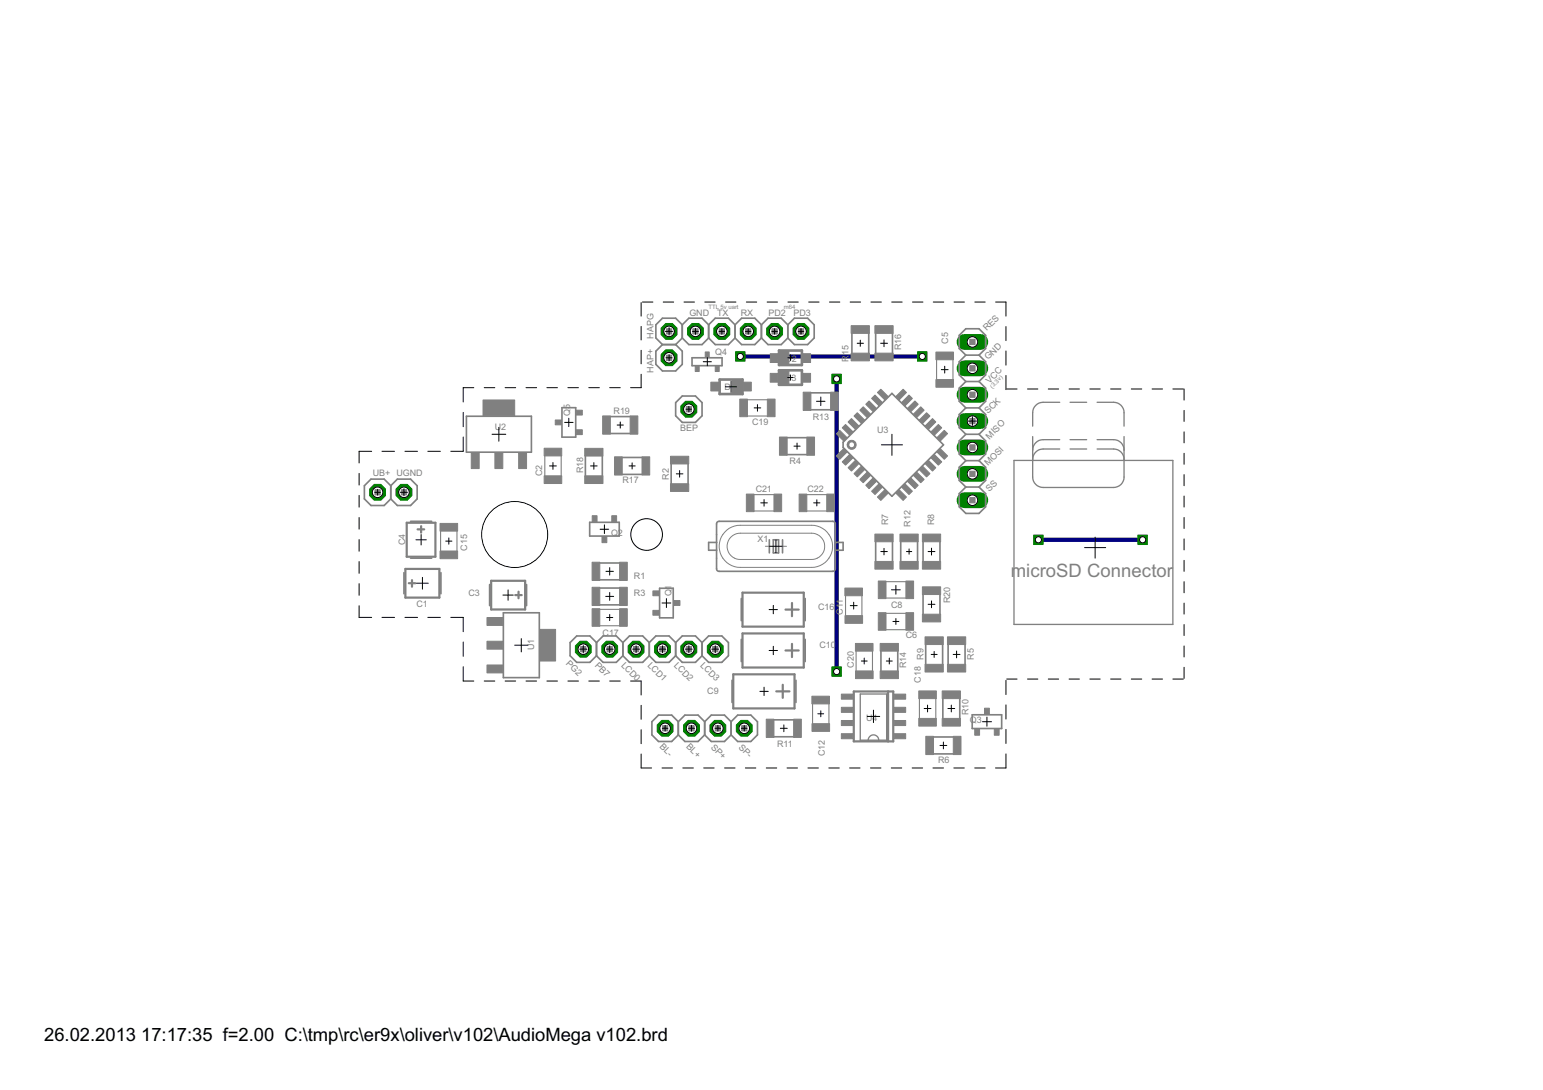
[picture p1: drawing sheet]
<svg xmlns="http://www.w3.org/2000/svg" width="297mm" height="210mm" viewBox="0 0 297 210" stroke-linecap="round" stroke-linejoin="round" font-family="sans-serif">
<path d="M142.5 68.6h35M161.1 73v56.3M199.9 103.9h20.1" fill="none" stroke="#000080" stroke-width=".83"/>
<path d="M185.7 96.3h3" fill="none" stroke="#008000" stroke-width="3"/>
<circle cx="187.2" cy="96.3" r="1.02" fill="#fff" stroke="#000" stroke-width=".19"/>
<path d="M185.7 91.2h3" fill="none" stroke="#008000" stroke-width="3"/>
<circle cx="187.2" cy="91.2" r="1.02" fill="#fff" stroke="#000" stroke-width=".19"/>
<path d="M185.7 86.2h3" fill="none" stroke="#008000" stroke-width="3"/>
<circle cx="187.2" cy="86.2" r="1.02" fill="#fff" stroke="#000" stroke-width=".19"/>
<path d="M185.7 81.1h3" fill="none" stroke="#008000" stroke-width="3"/>
<circle cx="187.2" cy="81.1" r="1.02" fill="#fff" stroke="#000" stroke-width=".19"/>
<path d="M185.7 76h3" fill="none" stroke="#008000" stroke-width="3"/>
<circle cx="187.2" cy="76" r="1.02" fill="#fff" stroke="#000" stroke-width=".19"/>
<path d="M185.7 70.9h3" fill="none" stroke="#008000" stroke-width="3"/>
<circle cx="187.2" cy="70.9" r="1.02" fill="#fff" stroke="#000" stroke-width=".19"/>
<path d="M185.7 65.8h3" fill="none" stroke="#008000" stroke-width="3"/>
<circle cx="187.2" cy="65.8" r="1.02" fill="#fff" stroke="#000" stroke-width=".19"/>
<circle cx="72.7" cy="94.8" r="1.65" fill="#008000" stroke="#008000" stroke-width=".19"/>
<circle cx="72.7" cy="94.8" r="1.02" fill="#fff" stroke="#000" stroke-width=".19"/>
<circle cx="77.8" cy="94.8" r="1.65" fill="#008000" stroke="#008000" stroke-width=".19"/>
<circle cx="77.8" cy="94.8" r="1.02" fill="#fff" stroke="#000" stroke-width=".19"/>
<circle cx="133.1" cy="140.3" r="1.65" fill="#008000" stroke="#008000" stroke-width=".19"/>
<circle cx="133.1" cy="140.3" r="1.02" fill="#fff" stroke="#000" stroke-width=".19"/>
<circle cx="128" cy="140.3" r="1.65" fill="#008000" stroke="#008000" stroke-width=".19"/>
<circle cx="128" cy="140.3" r="1.02" fill="#fff" stroke="#000" stroke-width=".19"/>
<circle cx="117.4" cy="125" r="1.65" fill="#008000" stroke="#008000" stroke-width=".19"/>
<circle cx="117.4" cy="125" r="1.02" fill="#fff" stroke="#000" stroke-width=".19"/>
<circle cx="122.4" cy="125" r="1.65" fill="#008000" stroke="#008000" stroke-width=".19"/>
<circle cx="122.4" cy="125" r="1.02" fill="#fff" stroke="#000" stroke-width=".19"/>
<circle cx="127.5" cy="125" r="1.65" fill="#008000" stroke="#008000" stroke-width=".19"/>
<circle cx="127.5" cy="125" r="1.02" fill="#fff" stroke="#000" stroke-width=".19"/>
<circle cx="132.6" cy="125" r="1.65" fill="#008000" stroke="#008000" stroke-width=".19"/>
<circle cx="132.6" cy="125" r="1.02" fill="#fff" stroke="#000" stroke-width=".19"/>
<circle cx="137.7" cy="125" r="1.65" fill="#008000" stroke="#008000" stroke-width=".19"/>
<circle cx="137.7" cy="125" r="1.02" fill="#fff" stroke="#000" stroke-width=".19"/>
<circle cx="138.2" cy="140.3" r="1.65" fill="#008000" stroke="#008000" stroke-width=".19"/>
<circle cx="138.2" cy="140.3" r="1.02" fill="#fff" stroke="#000" stroke-width=".19"/>
<circle cx="143.3" cy="140.3" r="1.65" fill="#008000" stroke="#008000" stroke-width=".19"/>
<circle cx="143.3" cy="140.3" r="1.02" fill="#fff" stroke="#000" stroke-width=".19"/>
<circle cx="149.1" cy="63.8" r="1.65" fill="#008000" stroke="#008000" stroke-width=".19"/>
<circle cx="149.1" cy="63.8" r="1.02" fill="#fff" stroke="#000" stroke-width=".19"/>
<circle cx="139" cy="63.8" r="1.65" fill="#008000" stroke="#008000" stroke-width=".19"/>
<circle cx="139" cy="63.8" r="1.02" fill="#fff" stroke="#000" stroke-width=".19"/>
<circle cx="132.6" cy="78.8" r="1.65" fill="#008000" stroke="#008000" stroke-width=".19"/>
<circle cx="132.6" cy="78.8" r="1.02" fill="#fff" stroke="#000" stroke-width=".19"/>
<circle cx="154.2" cy="63.8" r="1.65" fill="#008000" stroke="#008000" stroke-width=".19"/>
<circle cx="154.2" cy="63.8" r="1.02" fill="#fff" stroke="#000" stroke-width=".19"/>
<circle cx="144" cy="63.8" r="1.65" fill="#008000" stroke="#008000" stroke-width=".19"/>
<circle cx="144" cy="63.8" r="1.02" fill="#fff" stroke="#000" stroke-width=".19"/>
<circle cx="133.9" cy="63.8" r="1.65" fill="#008000" stroke="#008000" stroke-width=".19"/>
<circle cx="133.9" cy="63.8" r="1.02" fill="#fff" stroke="#000" stroke-width=".19"/>
<circle cx="112.3" cy="125" r="1.65" fill="#008000" stroke="#008000" stroke-width=".19"/>
<circle cx="112.3" cy="125" r="1.02" fill="#fff" stroke="#000" stroke-width=".19"/>
<circle cx="128.8" cy="68.9" r="1.65" fill="#008000" stroke="#008000" stroke-width=".19"/>
<circle cx="128.8" cy="68.9" r="1.02" fill="#fff" stroke="#000" stroke-width=".19"/>
<circle cx="128.8" cy="63.8" r="1.65" fill="#008000" stroke="#008000" stroke-width=".19"/>
<circle cx="128.8" cy="63.8" r="1.02" fill="#fff" stroke="#000" stroke-width=".19"/>
<path d="M160.1 128.4h1.9v1.8h-1.9z" fill="#008000" stroke="#008000" stroke-width=".19"/>
<circle cx="161.1" cy="129.3" r=".59" fill="#fff" stroke="#000" stroke-width=".19"/>
<path d="M160.1 72.1h1.9v1.8h-1.9z" fill="#008000" stroke="#008000" stroke-width=".19"/>
<circle cx="161.1" cy="73" r=".59" fill="#fff" stroke="#000" stroke-width=".19"/>
<path d="M141.6 67.7h1.8v1.9h-1.8z" fill="#008000" stroke="#008000" stroke-width=".19"/>
<circle cx="142.5" cy="68.6" r=".59" fill="#fff" stroke="#000" stroke-width=".19"/>
<path d="M176.6 67.7h1.9v1.9h-1.9z" fill="#008000" stroke="#008000" stroke-width=".19"/>
<circle cx="177.5" cy="68.6" r=".59" fill="#fff" stroke="#000" stroke-width=".19"/>
<path d="M199 103h1.8v1.9h-1.8z" fill="#008000" stroke="#008000" stroke-width=".19"/>
<circle cx="199.9" cy="103.9" r=".59" fill="#fff" stroke="#000" stroke-width=".19"/>
<path d="M219.1 103h1.8v1.9h-1.8z" fill="#008000" stroke="#008000" stroke-width=".19"/>
<circle cx="220" cy="103.9" r=".59" fill="#fff" stroke="#000" stroke-width=".19"/>
<g fill="none" stroke="#808080" stroke-width=".25">
<path d="M204 77.5h-3.2a2.02 2.02 0 0 0-2 2v2.6M206 77.5h3.2M211.2 77.5h3.2a1.99 1.99 0 0 1 2 2v2.6M195.2 88.7h30.6v31.5h-30.6zM198.8 84.1v7.8a2.02 2.02 0 0 0 2 2h13.6a1.99 1.99 0 0 0 2-2v-7.8M204 86.5h-3.2a2.02 2.02 0 0 0-2 2M204 84.7h-3.2a2.02 2.02 0 0 0-2 2M206 86.5h3.2M206 84.7h3.2M211.2 86.5h3.2a1.99 1.99 0 0 1 2 2M211.2 84.7h3.2a1.99 1.99 0 0 1 2 2M165.6 133.6h5.1v8.9h-5.1z"/>
<path d="M167.1 142.5a1.02 1.02 0 0 1 1-1 1.02 1.02 0 0 1 1.1 1"/>
</g>
<g fill="none" stroke="#808080" stroke-width=".32">
<path d="M108.2 78.5h2.6v5.7h-2.6zM127.5 66.4h2.6M127.5 66.4l-1.2 1.2v2.6l1.2 1.2h2.6l1.2-1.2v-2.6l-1.2-1.2M131.3 76.3h2.6l1.2 1.2v2.6l-1.2 1.2h-2.6l-1.2-1.2v-2.6zM131.3 62.5l-1.2-1.2h-2.6l-1.2 1.2v2.6l1.2 1.3M131.3 62.5l1.3-1.2h2.5l1.3 1.2M131.3 65.1l1.3 1.3h2.5l1.3-1.3M131.3 62.5v2.6M131.3 65.1l-1.2 1.3M133.2 68.9h5.8v1.5h-5.8zM136.4 62.5l1.3-1.2h2.5l1.3 1.2M136.4 65.1l1.3 1.3h2.5l1.3-1.3"/>
<path d="M136.4 62.5v2.6M141.5 62.5l1.3-1.2h2.5l1.3 1.2M141.5 65.1l1.3 1.3h2.5l1.3-1.3M141.5 62.5v2.6M146.6 62.5l1.2-1.2h2.6l1.3 1.2M146.6 65.1l1.2 1.3h2.6l1.3-1.3M146.6 62.5v2.6M151.7 62.5l1.2-1.2h2.6l1.2 1.2v2.6l-1.2 1.3h-2.6l-1.2-1.3M151.7 62.5v2.6M156.1 78.9h3.8M156.1 75.6h3.8M164 64.2v3.8"/>
<path d="M167.2 64.2v3.8M168.6 64.2v3.8M171.7 75.8l9.9 9.9-9.9 9.9-9.4-9.4v-1zM171.8 64.2v3.8M185.9 68.4l-1.2 1.3v2.5l1.2 1.3M185.9 68.4l-1.2-1.3v-2.5l1.2-1.3h2.6l1.2 1.3v2.5l-1.2 1.3M185.9 73.5l-1.2 1.2v2.6l1.2 1.2M185.9 78.5l-1.2 1.3v2.6l1.2 1.2M185.9 68.4h2.6M185.9 78.5h2.6M185.9 73.5h2.6M188.5 68.4l1.2 1.3v2.5l-1.2 1.3"/>
<path d="M188.5 73.5l1.2 1.2v2.6l-1.2 1.2M188.5 78.5l1.2 1.3v2.6l-1.2 1.2M75.2 93.5l-1.2-1.2h-2.6l-1.3 1.2v2.6l1.3 1.2h2.6l1.2-1.2M75.2 93.5l1.3-1.2h2.5l1.3 1.2v2.6l-1.3 1.2h-2.5l-1.3-1.2M75.2 93.5v2.6M89.8 80.2h12.5v6.9h-12.5zM112.7 87.8v3.8M116 87.8v3.8M117.5 83.5h3.8M117.5 80.2h3.8M119.8 88.1h3.8M119.8 91.4h3.8"/>
<path d="M129.2 89.3v3.9M132.5 89.3v3.9M151.5 84.3h3.9M151.5 87.5h3.9M185.9 83.6l-1.2 1.3v2.5l1.2 1.3M185.9 88.7l-1.2 1.3v2.5l1.2 1.3M185.9 93.8l-1.2 1.3v2.5l1.2 1.3h2.6l1.2-1.3v-2.5l-1.2-1.3M185.9 83.6h2.6M185.9 93.8h2.6M185.9 88.7h2.6M188.5 83.6l1.2 1.3v2.5l-1.2 1.3M188.5 88.7l1.2 1.3v2.5l-1.2 1.3"/>
<path d="M77.8 110.3v4M79 100.4h4.1M79 107.5h4.1M84.9 110.3v4M94.3 112.6v4M96.9 118h6.9v12.5h-6.9zM101.4 112.6v4M113.5 100.6h5.7v2.6h-5.7zM115.5 113.2h3.8M115.5 116.5h3.8M115.5 108.4h3.8M115.5 111.7h3.8"/>
<path d="M127 113.3h2.6v5.7h-2.6zM137.9 104.5h-1.5v1.5h1.5M138 100.6l.5-.2h21.9l.3 .2 .1 .3v8.8l-.2 .2-.3 .1h-22l-.3-.2-.1-.3zM142.7 115.3v4.2M148.1 103.9v2.6M148.9 103.9h1v2.6h-1zM150.6 103.9v2.6M155 115.3v4.2M160.8 104.5h1.5v1.5h-1.5M168.6 104.3v3.9M171.8 104.3v3.9M173.4 104.3v3.9"/>
<path d="M176.6 104.3v3.9M177.7 104.3v3.9M177.7 114.5v3.8M181 104.3v3.9M181 114.5v3.8M114.8 123.7l-1.2-1.2h-2.6l-1.3 1.2v2.6l1.3 1.3h2.6l1.2-1.3M114.8 123.7l1.3-1.2h2.5l1.3 1.2M114.8 126.3l1.3 1.3h2.5l1.3-1.3M114.8 123.7v2.6M119.9 123.7l1.3-1.2h2.5l1.3 1.2M119.9 123.7v2.6M119.9 126.3l1.3 1.3h2.5l1.3-1.3"/>
<path d="M125 123.7l1.3-1.2h2.5l1.3 1.2M125 126.3l1.3 1.3h2.5l1.3-1.3M125 123.7v2.6M130.1 123.7l1.2-1.2h2.6l1.2 1.2M130.1 126.3l1.2 1.3h2.6l1.2-1.3M130.1 123.7v2.6M130.6 139l-1.3-1.3h-2.5l-1.3 1.3v2.5l1.3 1.3h2.5l1.3-1.3M130.6 139l1.2-1.3h2.6l1.3 1.3M130.6 139v2.5M135.1 123.7l1.3-1.2h2.6l1.2 1.2v2.6l-1.2 1.3h-2.6l-1.3-1.3M135.1 123.7v2.6M135.7 139l1.2-1.3h2.6l1.2 1.3"/>
<path d="M135.7 139v2.5M140.7 139l1.3-1.3h2.5l1.3 1.3v2.5l-1.3 1.3h-2.5l-1.3-1.3M140.7 139v2.5M140.9 131v4.3M142.7 123.1v4.3M148.9 138.6h3.9M153.2 131v4.3M155 123.1v4.3M169.6 125.4v3.8M172.8 125.4v3.8M178.2 124.1v3.9M181.5 124.1v3.9"/>
<path d="M181.5 134.5v3.9M182.5 124.1v3.9M184.8 134.5v3.9M185.8 124.1v3.9M187.2 137.6h5.6v2.7h-5.6zM130.6 141.5l1.2 1.3h2.6l1.3-1.3M135.7 141.5l1.2 1.3h2.6l1.2-1.3M148.9 141.9h3.9M179.7 145.2h3.8M179.7 141.9h3.8"/>
</g>
<path d="M163.3 85.1a.87 .87 0 0 1 1.4 0 .87 .87 0 0 1-.5 1.4 .87 .87 0 0 1-1.1-.8h.3a.56 .56 0 0 1 .7-.6 .56 .56 0 0 1 .3 .9 .56 .56 0 0 1-1-.1v-.2h-.3z" fill-rule="evenodd" fill="#808080" stroke="#808080" stroke-width=".19"/>
<path d="M139.5 102.5a3.9 3.9 0 0 1 3-1.3h13.7a4.1 4.1 0 0 1 4.1 4 4.1 4.1 0 0 1-4.1 4.1h-13.7a4 4 0 0 1-3.7-2.4 4 4 0 0 1 .7-4.4zM140.7 103.4l.7-.5 1.1-.2h13.7a2.53 2.53 0 0 1 2.6 2.5 2.53 2.53 0 0 1-2.6 2.5h-13.7a2.53 2.53 0 0 1-2.3-1.5 2.53 2.53 0 0 1 .5-2.8zM147.3 105.2h.8M150.6 105.2h.8" fill="none" stroke="#808080" stroke-width=".19"/>
<g fill="none" stroke="#808080" stroke-width=".42">
<path d="M78 109.6h6.6v5.5h-6.6zM78.3 100.7h5.5v6.5h-5.5zM78.7 112.3h1.2M79.3 111.7v1.3M80.4 101.9h1.3M81.1 101.3v1.3M94.6 111.8h6.5v5.6h-6.5zM99.2 114.6h1.2M99.8 113.9v1.3M142.9 114.1h11.8v6.6h-11.8zM151.2 117.4h2.6M152.5 116.1v2.6"/>
<path d="M141.2 129.9h11.8v6.5h-11.8zM142.9 122h11.8v6.5h-11.8zM149.4 133.1h2.6M150.7 131.9v2.5M151.2 125.3h2.6M152.5 124v2.5M164.4 133.2h7.6v9.6h-7.6zM171 133.2v9.6"/>
</g>
<g fill="#808080" stroke="#808080" stroke-width=".19">
<path d="M161 87.8l1.4-1.4 .6 .7-1.4 1.4z"/>
<path d="M162.1 88.9l1.4-1.4 .7 .7-1.4 1.4z"/>
<path d="M163.3 90.1l1.4-1.4 .6 .6-1.4 1.4z"/>
<path d="M165.8 89.8l.6 .6-1.4 1.4-.6-.6z"/>
<path d="M165.5 92.3l1.4-1.4 .7 .7-1.4 1.4z"/>
<path d="M166.7 93.5l1.4-1.4 .6 .6-1.4 1.4z"/>
<path d="M167.8 94.6l1.4-1.4 .6 .6-1.4 1.4z"/>
<path d="M168.9 95.7l1.4-1.4 .7 .7-1.4 1.4z"/>
<path d="M173.1 94.3l1.4 1.4-.6 .7-1.4-1.4z"/>
<path d="M173.6 93.8l.6-.6 1.4 1.4-.6 .6z"/>
<path d="M174.7 92.7l.7-.6 1.4 1.4-.7 .6z"/>
<path d="M175.9 91.6l.6-.7 1.4 1.4-.7 .7z"/>
<path d="M177 90.4l.6-.6 1.4 1.4-.6 .6z"/>
<path d="M178.1 89.3l.7-.6 1.3 1.4-.6 .6z"/>
<path d="M179.2 88.2l.7-.7 1.4 1.4-.7 .7z"/>
<path d="M181 86.4l1.4 1.4-.6 .7-1.4-1.4z"/>
<path d="M180.4 84.3l1.4-1.4 .6 .6-1.4 1.4z"/>
<path d="M179.2 83.1l1.4-1.4 .7 .7-1.4 1.4z"/>
<path d="M178.1 82l1.4-1.4 .6 .7-1.3 1.4z"/>
<path d="M177 80.9l1.4-1.4 .6 .6-1.4 1.4z"/>
<path d="M175.9 79.7l1.3-1.4 .7 .7-1.4 1.4z"/>
<path d="M174.7 78.6l1.4-1.4 .7 .7-1.4 1.3z"/>
<path d="M175 76.1l.6 .6-1.4 1.4-.6-.6z"/>
<path d="M172.5 76.3l1.4-1.3 .6 .6-1.4 1.4z"/>
<path d="M168.9 75.6l.7-.6 1.4 1.3-.7 .7z"/>
<path d="M167.8 76.7l.6-.6 1.4 1.4-.6 .6z"/>
<path d="M166.7 77.9l.6-.7 1.4 1.4-.6 .6z"/>
<path d="M165.5 79l.7-.7 1.4 1.4-.7 .7z"/>
<path d="M164.4 80.1l.6-.6 1.4 1.4-.6 .6z"/>
<path d="M163.3 81.3l.6-.7 1.4 1.4-.6 .7z"/>
<path d="M162.1 82.4l.7-.7 1.4 1.4-.7 .7z"/>
<path d="M161 83.5l.6-.6 1.4 1.4-.6 .6z"/>
<path d="M103.9 121.2h3.1v6.1h-3.1z"/>
<path d="M93.7 118.9h3.1v1.5h-3.1z"/>
<path d="M93.7 128.1h3.1v1.5h-3.1z"/>
<path d="M93.7 123.5h3.1v1.5h-3.1z"/>
<path d="M93 77h6.1v3.1h-6.1z"/>
<path d="M90.7 87.2h1.5v3h-1.5z"/>
<path d="M99.8 87.2h1.6v3h-1.6z"/>
<path d="M95.3 87.2h1.5v3h-1.5z"/>
<path d="M172.1 141.3h2.2v1h-2.2z"/>
<path d="M172.1 138.7h2.2v1h-2.2z"/>
<path d="M172.1 136.2h2.2v1h-2.2z"/>
<path d="M172.1 133.7h2.2v.9h-2.2z"/>
<path d="M162 133.7h2.2v.9h-2.2z"/>
<path d="M162 136.2h2.2v1h-2.2z"/>
<path d="M162 138.7h2.2v1h-2.2z"/>
<path d="M162 141.3h2.2v1h-2.2z"/>
<path d="M129.7 115.7h1.2v.9h-1.2z"/>
<path d="M125.7 117.5h1.2v1h-1.2z"/>
<path d="M125.7 113.8h1.2v.9h-1.2z"/>
<path d="M115.9 103.3h.9v1.2h-.9z"/>
<path d="M114 99.3h.9v1.2h-.9z"/>
<path d="M117.8 99.3h.9v1.2h-.9z"/>
<path d="M189.5 136.4h1v1.2h-1z"/>
<path d="M191.4 140.4h.9v1.2h-.9z"/>
<path d="M187.6 140.4h1v1.2h-1z"/>
<path d="M133.8 70.5h.8v1h-.8z"/>
<path d="M137.7 70.5h.8v1h-.8z"/>
<path d="M135.8 67.8h.7v1h-.7z"/>
<path d="M143.2 73.6h1.4v1.7h-1.4z"/>
<path d="M136.8 73.6h1.5v1.7h-1.5z"/>
<path d="M141 73.2h1.8v2.7h-1.8z"/>
<path d="M148.3 68.1h1.5v1.7h-1.5z"/>
<path d="M154.6 68.1h1.4v1.7h-1.4z"/>
<path d="M150.1 67.5h1.8v2.7h-1.8z"/>
<path d="M119.3 113.1h1.5v3.5h-1.5z"/>
<path d="M114 113.1h1.5v3.5h-1.5z"/>
<path d="M129.1 87.9h3.5v1.4h-3.5z"/>
<path d="M129.1 93.2h3.5v1.4h-3.5z"/>
<path d="M119.3 108.3h1.5v3.5h-1.5z"/>
<path d="M114 108.3h1.5v3.5h-1.5z"/>
<path d="M155.3 84.2h1.5v3.5h-1.5z"/>
<path d="M150.1 84.2h1.4v3.5h-1.4z"/>
<path d="M182.4 127.9h3.5v1.5h-3.5z"/>
<path d="M182.4 122.6h3.5v1.5h-3.5z"/>
<path d="M178.2 141.8h1.5v3.5h-1.5z"/>
<path d="M183.5 141.8h1.5v3.5h-1.5z"/>
<path d="M168.4 108.1h3.5v1.5h-3.5z"/>
<path d="M168.4 102.8h3.5v1.5h-3.5z"/>
<path d="M177.6 108.1h3.5v1.5h-3.5z"/>
<path d="M177.6 102.8h3.5v1.5h-3.5z"/>
<path d="M178.1 127.9h3.5v1.5h-3.5z"/>
<path d="M178.1 122.6h3.5v1.5h-3.5z"/>
<path d="M181.4 138.3h3.5v1.5h-3.5z"/>
<path d="M181.4 133.1h3.5v1.4h-3.5z"/>
<path d="M147.5 138.5h1.5v3.5h-1.5z"/>
<path d="M152.8 138.5h1.5v3.5h-1.5z"/>
<path d="M173.2 108.1h3.6v1.5h-3.6z"/>
<path d="M173.2 102.8h3.6v1.5h-3.6z"/>
<path d="M154.6 75.5h1.5v3.5h-1.5z"/>
<path d="M159.9 75.5h1.5v3.5h-1.5z"/>
<path d="M169.4 123.9h3.6v1.5h-3.6z"/>
<path d="M169.4 129.2h3.6v1.5h-3.6z"/>
<path d="M163.9 68h3.5v1.5h-3.5z"/>
<path d="M163.9 62.7h3.5v1.5h-3.5z"/>
<path d="M168.4 68h3.5v1.5h-3.5z"/>
<path d="M168.4 62.7h3.5v1.5h-3.5z"/>
<path d="M104.8 86.3h3.3v1.5h-3.3z"/>
<path d="M104.8 91.6h3.3v1.5h-3.3z"/>
<path d="M180.2 73.1h3.4v1.5h-3.4z"/>
<path d="M180.2 67.8h3.4v1.5h-3.4z"/>
<path d="M174.4 111.9h1.5v3.4h-1.5z"/>
<path d="M169.1 111.9h1.5v3.4h-1.5z"/>
<path d="M162.6 113.2h3.4v1.5h-3.4z"/>
<path d="M162.7 118.6h3.4v1.4h-3.4z"/>
<path d="M156.3 139.4h3.4v1.4h-3.4z"/>
<path d="M156.3 134.1h3.4v1.5h-3.4z"/>
<path d="M84.7 100.8h3.4v1.5h-3.4z"/>
<path d="M84.7 106.1h3.4v1.5h-3.4z"/>
<path d="M119.3 117.2h1.5v3.4h-1.5z"/>
<path d="M114 117.2h1.5v3.4h-1.5z"/>
<path d="M176.9 133.1h3.4v1.4h-3.4z"/>
<path d="M176.9 138.3h3.4v1.5h-3.4z"/>
<path d="M142.4 76.9h1.5v3.3h-1.5z"/>
<path d="M147.7 76.9h1.5v3.3h-1.5z"/>
<path d="M164.7 129.2h3.4v1.5h-3.4z"/>
<path d="M164.7 123.9h3.4v1.5h-3.4z"/>
<path d="M149 95.1h1.5v3.4h-1.5z"/>
<path d="M143.7 95.1h1.5v3.4h-1.5z"/>
<path d="M153.8 95.1h1.5v3.4h-1.5z"/>
<path d="M159.2 95.1h1.4v3.4h-1.4z"/>
<path d="M186.7 70.4h1v1h-1z"/>
<path d="M186.7 75.5h1v1h-1z"/>
<path d="M186.7 80.6h1v1h-1z"/>
<path d="M186.7 85.7h1v1h-1z"/>
<path d="M186.7 90.7h1v1.1h-1z"/>
<path d="M186.7 95.8h1v1h-1z"/>
<path d="M186.7 65.3h1v1.1h-1z"/>
<path d="M72.2 94.3h1v1h-1z"/>
<path d="M77.3 94.3h1v1h-1z"/>
<path d="M132.6 139.7h1v1.1h-1z"/>
<path d="M127.5 139.7h1v1.1h-1z"/>
<path d="M116.9 124.5h1v1h-1z"/>
<path d="M121.9 124.5h1.1v1h-1.1z"/>
<path d="M127 124.5h1v1h-1z"/>
<path d="M132.1 124.5h1v1h-1z"/>
<path d="M137.2 124.5h1v1h-1z"/>
<path d="M137.7 139.7h1v1.1h-1z"/>
<path d="M142.8 139.7h1v1.1h-1z"/>
<path d="M148.6 63.3h1v1h-1z"/>
<path d="M138.5 63.3h1v1h-1z"/>
<path d="M132.1 78.3h1v1h-1z"/>
<path d="M153.7 63.3h1v1h-1z"/>
<path d="M143.5 63.3h1v1h-1z"/>
<path d="M133.4 63.3h1v1h-1z"/>
<path d="M148.3 71.9h1.5v1.7h-1.5z"/>
<path d="M154.6 71.9h1.4v1.7h-1.4z"/>
<path d="M150.1 71.3h1.8v2.7h-1.8z"/>
<path d="M123.6 88h1.5v3.5h-1.5z"/>
<path d="M118.3 88h1.5v3.5h-1.5z"/>
<path d="M106.9 80.9h1.2v.9h-1.2z"/>
<path d="M110.9 79h1.2v.9h-1.2z"/>
<path d="M110.9 82.8h1.2v.9h-1.2z"/>
<path d="M112.6 86.3h3.5v1.5h-3.5z"/>
<path d="M112.6 91.6h3.5v1.5h-3.5z"/>
<path d="M116 80.1h1.5v3.5h-1.5z"/>
<path d="M121.3 80.1h1.5v3.5h-1.5z"/>
<path d="M111.8 124.5h1v1h-1z"/>
<path d="M128.3 68.4h1v1h-1z"/>
<path d="M128.3 63.3h1v1h-1z"/>
<path d="M177.6 118.3h3.5v1.5h-3.5z"/>
<path d="M177.6 113h3.5v1.5h-3.5z"/>
<path d="M174.4 118h1.5v3.4h-1.5z"/>
<path d="M169.1 118h1.5v3.4h-1.5z"/>
</g>
<path d="M138.5 73.1h4.4v2.8h-4.4zM150 67.5h4.4v2.8h-4.4zM150 71.3h4.4v2.8h-4.4z" fill="none" stroke="#808080" stroke-width=".51"/>
<g fill="none" stroke="#808080" stroke-width=".21">
<path d="M143.9 77h3.8M180.3 69.3v3.8M183.5 69.3v3.8M104.9 87.8v3.9M108 87.8v3.9M143.9 80.1h3.8M145.2 98.4h3.8M145.2 95.2h3.8M155.3 98.4h3.9M155.3 95.2h3.9M84.8 102.3v3.8M88 102.3v3.8"/>
<path d="M115.4 117.3h3.9M162.8 114.7v3.9M165.9 114.7v3.9M170.5 115.2h3.9M170.5 112h3.9M170.5 118.1h3.9M115.4 120.5h3.9M156.4 135.5v3.9M159.6 135.5v3.9M164.8 125.4v3.8M168 125.4v3.8M170.5 121.3h3.9"/>
<path d="M177 134.5v3.9M180.1 134.5v3.9"/>
</g>
<g fill="none" stroke="#000" stroke-width=".19">
<path d="M123.4 58.3v2.6M123.7 58.2h2M127.7 58.2h2M131.7 58.2h2M135.7 58.2h2M139.7 58.2h2M143.7 58.2h2M147.7 58.2h2M151.7 58.2h2M155.7 58.2h2M159.7 58.2h2M163.7 58.2h2"/>
<path d="M167.7 58.2h2M171.7 58.2h2M175.7 58.2h2M179.7 58.2h2M183.7 58.2h2M187.7 58.2h2M191.7 58.2h2v2.7M89.2 79.4v2.8M91.2 74.7h-2v2.7M93.2 74.7h2M97.2 74.7h2.1M101.3 74.7h2"/>
<path d="M105.3 74.7h2M109.3 74.7h2.1M113.3 74.7h2.1M117.4 74.7h2M123.4 72.1v2.6h-2M123.4 62.9v2.6M123.4 67.5v2.6M128.1 63.8h1.4M128.2 68.9h1.2M128.8 63.1v1.4M128.8 68.3v1.2M132.1 78.8h1"/>
<path d="M132.6 78.3v1M133.3 63.8h1.2M133.9 63.2v1.2M135.4 69.7h1.5M136.2 68.9v1.5M138.4 63.8h1.1M139 63.3v1.1M139.7 74.5h2.1M140.7 73.4v2.2M143.5 63.8h1.1M144 63.3v1.1M145.2 78.5h1.3"/>
<path d="M145.8 77.9v1.3M148.6 63.8h1M149.1 63.3v1.1M151.7 68.9h1M151.7 72.7h1M152.2 68.4v1M152.2 72.2v1M153.6 63.8h1.1M154.2 63.3v1.1M157.2 77.3h1.6M158 76.5v1.6M165 66.1h1.2"/>
<path d="M165.6 65.5v1.2M169.5 66.1h1.4M170.2 65.4v1.4M181.2 71.2h1.3M181.9 70.5v1.3M193.7 62.9v2.7M193.7 67.6v2.7M193.7 72.3v2.7M193.8 74.9h2M197.8 74.9h2M201.8 74.9h2M205.8 74.9h2"/>
<path d="M209.8 74.9h2M213.8 74.9h2M217.8 74.9h2M221.8 74.9h2M225.8 74.9h2M227.9 74.9v2.1M227.9 79v2.2M69.1 91.2v2.2M69.1 95.4v2.3M69.1 99.7v2.2M71.5 86.9h-2.4v2.3M72.1 94.8h1.1"/>
<path d="M72.7 94.2v1.2M73.5 86.9h2.4M77.1 94.8h1.3M77.8 94.1v1.4M78 86.9h2.4M82.4 86.9h2.4M89.2 84.2v2.7h-2.4M94.7 83.6h2.7M96 82.3v2.7M105.8 89.7h1.3M106.4 89.1v1.3M108.7 81.3h1.6"/>
<path d="M109.5 80.5v1.6M113.7 89.7h1.3M114.3 89.1v1.3M118.8 81.9h1.2M119.4 81.3v1.1M121.1 89.7h1.2M121.7 89.1v1.2M130.2 91.2h1.3M130.8 90.6v1.3M146.5 96.8h1.2M147.1 96.2v1.3M152.8 85.9h1.2"/>
<path d="M153.4 85.3v1.2M156.6 96.8h1.2M157.2 96.2v1.2M169.7 85.7h4M171.7 83.6v4.1M186.4 81.1h1.6M187.2 80.3v1.6M227.9 83.2v2.1M227.9 87.3v2.1M227.9 91.4v2.1M227.9 95.5v2.1M227.9 99.7v2.1"/>
<path d="M69.1 116.6v2.3h2.4M69.1 103.9v2.3M69.1 108.1v2.3M69.1 112.4v2.2M73.5 118.9h2.4M78 118.9h2.4M80.1 103.9h2M80.2 112.3h2.2M81.1 102.9v2M81.3 111.2v2.3M82.4 118.9h2.4M85.8 104.2h1.2"/>
<path d="M86.4 103.6v1.2M86.8 118.9h2.4v2.7M96.8 114.6h2M97.8 113.6v2M115.5 101.9h1.7M116.4 101.1v1.6M116.6 114.9h1.5M116.6 110h1.5M116.8 118.9h1.2M117.4 109.3v1.4M117.4 114.1v1.5M117.4 118.3v1.2"/>
<path d="M127.4 116.1h1.7M128.3 115.3v1.7M148.1 117.4h1.6M148.1 105.2h2.5M148.9 116.6v1.6M149.4 104v2.4M163.7 116.6h1.3M164.3 116v1.3M169.6 106.2h1.2M170.2 105.6v1.2M171.6 113.6h1.7M171.9 119.7h1.1"/>
<path d="M172.5 112.7v1.7M172.5 119.1v1.1M174.5 106.2h1M175 105.7v1M178.7 106.2h1.3M178.7 116.4h1.3M179.3 105.6v1.3M179.3 115.7v1.3M208.8 105.5h4.1M210.8 103.4v4.1M227.9 103.8v2.1M227.9 107.9v2.1"/>
<path d="M227.9 112v2.2M227.9 116.1v2.2M89.2 123.6v2.8M89.2 128.4v2.7h2M93.2 131.1h2M97.2 131.1h2.1M99.1 124.2h2.5M100.4 123v2.5M101.3 131.1h2M105.3 131.1h2M109.3 131.1h2.1M111.6 125h1.4"/>
<path d="M112.3 124.3v1.4M113.3 131.1h2.1M116.7 125h1.3M117.4 124.4v1.3M117.4 131.1h2M121.4 131.1h2v2.7M121.8 125h1.3M122.4 124.4v1.3M123.4 135.8v2.7M126.9 125h1.3M127.5 124.4v1.3M128 139.7v1.1"/>
<path d="M131.9 125h1.4M132.6 124.4v1.3M133.1 139.7v1.1M137 125h1.3M137.7 124.4v1.3M138.2 139.7v1.1M143.3 139.7v1.1M146.3 133.1h1.6M147.1 132.3v1.6M148.1 125.3h1.6M148.9 124.5v1.6M150.9 139.6v1.3"/>
<path d="M157.4 137.5h1.2M158 136.9v1.1M165.8 127.3h1.1M166.4 126.7v1.2M167 138h2.4M168.1 136.8v2.3M170.6 127.3h1.2M171.2 126.7v1.2M177.9 136.4h1.3M178.6 135.8v1.3M179.3 126h1.1M179.8 125.5v1.1"/>
<path d="M182.5 136.4h1.3M183.1 135.8v1.3M183.5 126h1.3M184.1 125.4v1.3M189.1 139h1.8M190 138.1v1.7M193.7 131v2.8M193.7 135.7v2.8M193.8 130.8h2M197.8 130.8h2M201.8 130.8h2M205.8 130.8h2"/>
<path d="M209.8 130.8h2M213.8 130.8h2M217.8 130.8h2M221.8 130.8h2M225.8 130.8h2M227.9 120.3v2.1M227.9 124.4v2.1M227.9 128.5v2.1M123.4 145.2v2.7h2M123.4 140.5v2.7M127.4 147.9h2.1M127.5 140.3h1.1"/>
<path d="M131.4 147.9h2.1M132.5 140.3h1.2M135.5 147.9h2M137.6 140.3h1.1M139.5 147.9h2M142.7 140.3h1.1M143.5 147.9h2M147.5 147.9h2M150.2 140.3h1.4M151.5 147.9h2M155.5 147.9h2M159.6 147.9h2"/>
<path d="M163.6 147.9h2M167.6 147.9h2M171.6 147.9h2M175.6 147.9h2M179.6 147.9h2M181 143.6h1.3M181.6 142.9v1.3M183.6 147.9h2M187.6 147.9h2.1M193.7 145.2v2.7h-2.1M193.7 140.5v2.7"/>
<circle cx="99.1" cy="102.9" r="6.4"/>
<circle cx="124.5" cy="102.9" r="3"/>
</g>
<circle cx="99.1" cy="102.9" r="6.1" fill="#fff" stroke="#fff" stroke-width=".19"/>
<text font-size="4" fill="#808080" x="194.6" y="111.2">microSD Connector</text>
<g font-size="4">
<text x="8.5" y="200.4">26.02.2013</text>
<text x="27.2" y="200.4">17:17:35 f=2.00 C:\tmp\rc\er9x\oliver\v102\AudioMega v102.brd</text>
</g>
<g font-size="1.9" fill="#808080">
<text x="125.8" y="65.2" transform="rotate(-90 125.8 65.2)">HAPG</text>
<text x="132.7" y="60.9">GND</text>
<text x="138" y="60.9">TX</text>
<text x="142.6" y="60.9">RX</text>
<text x="147.9" y="60.9">PD2</text>
<text x="152.8" y="60.9">PD3</text>
<text x="190" y="63.8" transform="rotate(-45 190 63.8)">RES</text>
<text x="125.8" y="71.7" transform="rotate(-90 125.8 71.7)">HAP+</text>
<text x="137.7" y="68.4">Q4</text>
<text x="151.2" y="69.7">D2</text>
<text x="163.3" y="69.7" transform="rotate(-90 163.3 69.7)">R</text>
<text x="163.3" y="68.4" transform="rotate(-90 163.3 68.4)">15</text>
<text x="173.5" y="67.4" transform="rotate(-90 173.5 67.4)">R16</text>
<text x="182.5" y="66.2" transform="rotate(-90 182.5 66.2)">C5</text>
<text x="190.2" y="69.4" transform="rotate(-45 190.2 69.4)">GND</text>
<text x="139.5" y="75.2">D1</text>
<text x="151.2" y="73.4">D</text>
<text x="152.4" y="73.4">3</text>
<text x="190.5" y="74" transform="rotate(-45 190.5 74)">VCC</text>
<text x="95.3" y="82.9">U</text>
<text x="96.5" y="82.9">2</text>
<text x="109.8" y="80.1" transform="rotate(-90 109.8 80.1)">Q5</text>
<text x="118.1" y="79.8">R19</text>
<text x="130.9" y="83">BEP</text>
<text x="144.8" y="81.9">C19</text>
<text x="156.5" y="80.8">R13</text>
<text x="168.8" y="83.4">U3</text>
<text x="190.2" y="79.8" transform="rotate(-45 190.2 79.8)">SCK</text>
<text x="152" y="89.4">R4</text>
<text x="190.2" y="89.7" transform="rotate(-45 190.2 89.7)">MOSI</text>
<text x="190.5" y="84.6" transform="rotate(-45 190.5 84.6)">MISO</text>
<text x="71.8" y="91.7">UB+ UGND</text>
<text x="104.4" y="91.6" transform="rotate(-90 104.4 91.6)">C2</text>
<text x="112.3" y="91.1" transform="rotate(-90 112.3 91.1)">R18</text>
<text x="119.8" y="93">R17</text>
<text x="128.8" y="92.4" transform="rotate(-90 128.8 92.4)">R2</text>
<text x="145.5" y="94.8">C21</text>
<text x="155.5" y="94.8">C22</text>
<text x="190.5" y="94.8" transform="rotate(-45 190.5 94.8)">SS</text>
<text x="170.9" y="101.1" transform="rotate(-90 170.9 101.1)">R7</text>
<text x="175.3" y="101.4" transform="rotate(-90 175.3 101.4)">R12</text>
<text x="179.8" y="101.1" transform="rotate(-90 179.8 101.1)">R8</text>
<text x="78" y="105" transform="rotate(-90 78 105)">C4</text>
<text x="89.9" y="106.1" transform="rotate(-90 89.9 106.1)">C15</text>
<text x="117.6" y="103.1">Q2</text>
<text x="145.8" y="104.4">X1</text>
<text x="122" y="111.5">R1</text>
<text x="80.2" y="116.8">C1</text>
<text x="90.2" y="114.9">C3</text>
<text x="122" y="114.8">R3</text>
<text x="129.3" y="114.9" transform="rotate(-90 129.3 114.9)">Q1</text>
<text x="157.5" y="117.4">C16</text>
<text x="162.3" y="118.4" transform="rotate(-90 162.3 118.4)">C11</text>
<text x="171.6" y="117.1">C8</text>
<text x="182.9" y="116.1" transform="rotate(-90 182.9 116.1)">R20</text>
<text x="102.9" y="125.2" transform="rotate(-90 102.9 125.2)">U1</text>
<text x="116" y="122.4">C17</text>
<text x="157.7" y="124.8">C10</text>
<text x="174.4" y="122.9">C6</text>
<text x="108.9" y="127.9" transform="rotate(45 108.9 127.9)">PG2</text>
<text x="114.4" y="128.2" transform="rotate(45 114.4 128.2)">PB7</text>
<text x="119.5" y="128.2" transform="rotate(45 119.5 128.2)">LCD0</text>
<text x="124.6" y="128.2" transform="rotate(45 124.6 128.2)">LCD1</text>
<text x="129.7" y="128.2" transform="rotate(45 129.7 128.2)">LCD2</text>
<text x="134.7" y="128.2" transform="rotate(45 134.7 128.2)">LCD3</text>
<text x="164.3" y="128.6" transform="rotate(-90 164.3 128.6)">C20</text>
<text x="174.5" y="128.7" transform="rotate(-90 174.5 128.7)">R14</text>
<text x="177.3" y="131.4" transform="rotate(-90 177.3 131.4)">C18</text>
<text x="177.8" y="127" transform="rotate(-90 177.8 127)">R9</text>
<text x="187.5" y="127" transform="rotate(-90 187.5 127)">R5</text>
<text x="136.2" y="133.6">C9</text>
<text x="186.4" y="137.7" transform="rotate(-90 186.4 137.7)">R10</text>
<text x="126.9" y="143.9" transform="rotate(45 126.9 143.9)">BL-</text>
<text x="132" y="143.9" transform="rotate(45 132 143.9)">BL+</text>
<text x="136.8" y="144" transform="rotate(45 136.8 144)">SP+</text>
<text x="142.1" y="144" transform="rotate(45 142.1 144)">SP-</text>
<text x="149.6" y="143.8">R11</text>
<text x="166.7" y="138.9">U4</text>
<text x="186.7" y="139.2">Q3</text>
<text x="158.8" y="145.6" transform="rotate(-90 158.8 145.6)">C12</text>
<text x="180.6" y="146.8">R6</text>
</g>
<g font-size="1.3" fill="#808080">
<text x="136.4" y="59.5">TTL 5v uart</text>
<text x="150.9" y="59.5">m64</text>
<text x="191" y="74.8" transform="rotate(-45 191 74.8)">(3.3v)</text>
</g>
</svg>
